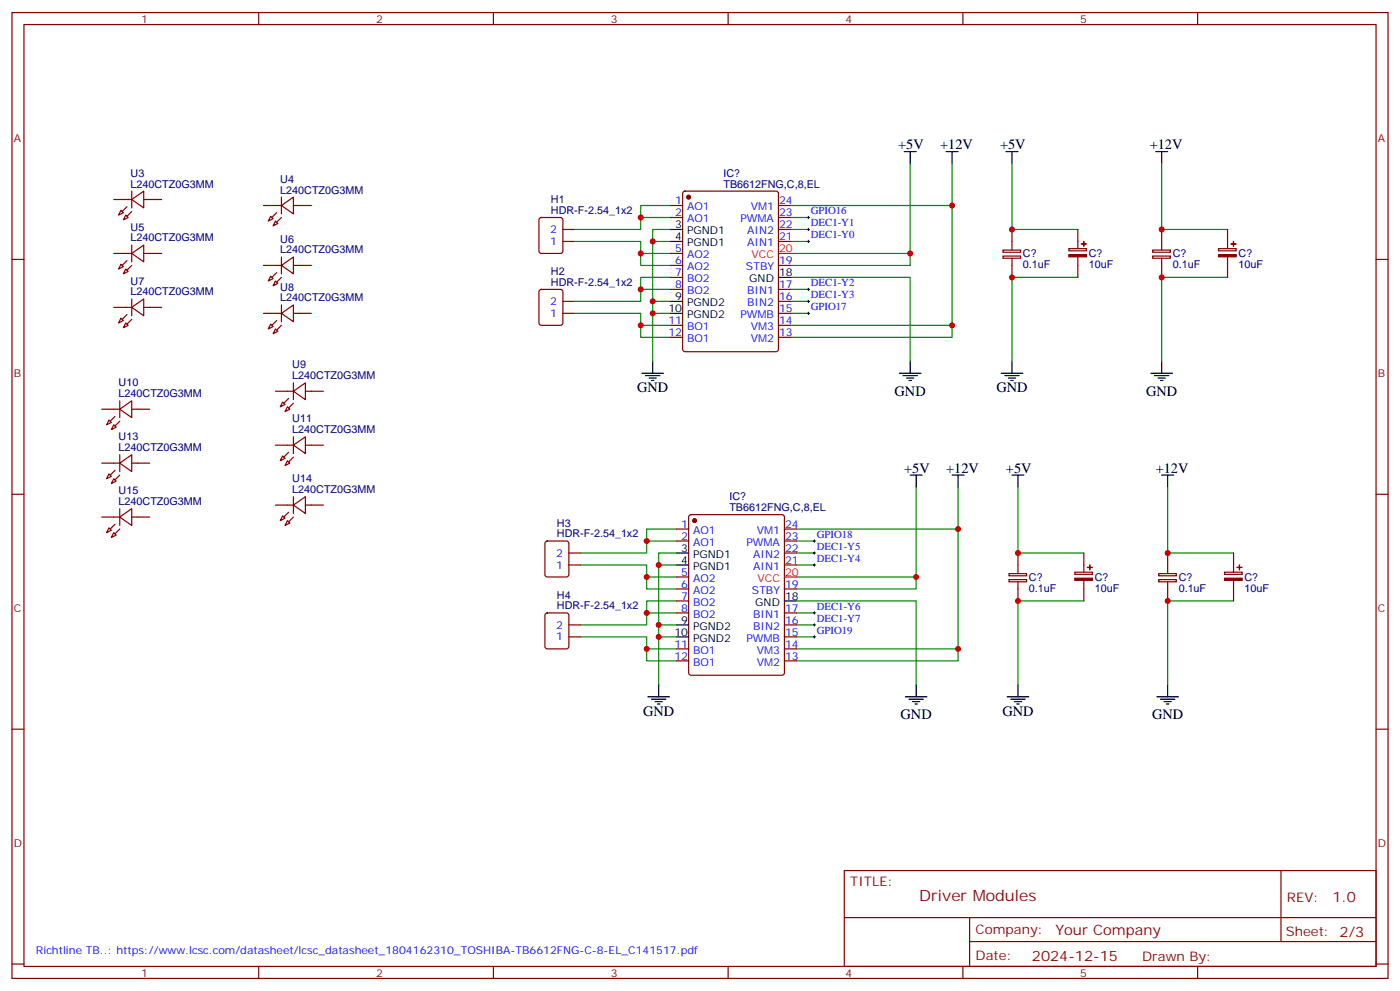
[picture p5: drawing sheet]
<svg xmlns="http://www.w3.org/2000/svg" width="412mm" height="292mm" viewBox="0 0 412 292" stroke-linecap="round" stroke-linejoin="round" font-family="sans-serif">
<g fill="none" stroke="#870000" stroke-width=".35">
<path d="M3.5 3.7h405.4v284.3h-405.4zM7.1 7.2h398.2v277.3h-398.2zM76.2 3.7v3.5M145.3 3.7v3.5M214.5 3.7v3.5M283.6 3.7v3.5M352.8 3.7v3.5M33.5 58.7h5.3M38.8 58.7l3.5-2.4v4.9zM38.8 56.3v4.9M42.3 58.7h5.3M82.9 58v5"/>
<path d="M201.3 56.5l.5-.2h26.8l.7 .4v46.1l-.5 .7h-27l-.7-.4v-46.1zM3.5 76.4h3.6M33.5 74.6h5.3M35.6 77.8l.7 .7-1.4 .7zM35.6 61.9l.7 .7-1.4 .7zM37 79.2l.7 .7-1.4 .7zM37 63.3l.7 .7-1.4 .7zM38.8 74.6l3.5-2.5v5zM38.8 72.1v5M42.3 74.6h5.3M77.6 78.1h5.3M77.6 60.5h5.3"/>
<path d="M79.7 63.7l.7 .7-1.4 .7zM81.1 65.1l.7 .7-1.4 .7zM82.9 78.1l3.5-2.4v4.9zM82.9 60.5l3.5-2.5v5zM82.9 75.7v4.9M86.4 78.1h5.3M86.4 60.5h5.3M159 64.2l.5-.2h5.6l.7 .5v9.4l-.5 .7h-5.8l-.7-.4-.1-9.5zM165.8 71.1h3.5M165.8 67.6h3.5M197.6 78.1h3.5M197.6 60.5h3.5"/>
<path d="M197.6 74.6h3.5M197.6 64h3.5M229.3 78.1h3.5M229.3 60.5h3.5M229.3 71.1h3.5M229.3 67.6h3.5M229.3 64h3.5M295.5 73.6h5.1v.7h-5.1zM295.5 75.4h5.1v.6h-5.1zM298.1 67.6v6M298.1 76v5.7M314.9 73.2h5.1v.6h-5.1z"/>
<path d="M317.5 67.6v5.6M317.5 75.7v6M339.5 73.6h5.2v.7h-5.2zM339.5 75.4h5.2v.6h-5.2zM342.2 67.6v6M342.2 76v5.7M359 73.2h5.1v.6h-5.1zM361.6 67.6v5.6M361.6 75.7v6M405.3 76.4h3.6M33.5 90.5h5.3M35.6 93.7l.7 .7-1.4 .7z"/>
<path d="M37 95.1l.7 .7-1.4 .7zM38.8 90.5l3.5-2.5v5zM38.8 88v5M42.3 90.5h5.3M77.6 92.3h5.3M79.7 95.4l.7 .7-1.4 .7zM79.7 81.3l.7 .7-1.4 .7zM81.1 96.8l.7 .7-1.4 .7zM81.1 82.7l.7 .7-1.4 .7zM82.9 92.3l3.5-2.5v4.9zM82.9 89.8v4.9M86.4 92.3h5.3"/>
<path d="M159 85.4l.5-.2h5.6l.7 .4v9.5l-.5 .6-5.8 .1-.7-.5-.1-9.4zM165.8 92.3h3.5M165.8 88.7h3.5M197.6 81.7h3.5M197.6 85.2h3.5M197.6 95.8h3.5M197.6 99.3h3.5M229.3 92.3h3.5M229.3 88.7h3.5M229.3 85.2h3.5M229.3 95.8h3.5M229.3 99.3h3.5"/>
<path d="M35.3 118v4.9M81.1 115.2h5.3M83.3 118.4l.7 .7-1.5 .7zM84.7 119.8l.7 .7-1.4 .7zM86.4 115.2l3.6-2.5v5zM86.4 112.7v5M90 115.2h5.2M30 136.3h5.3M30 120.5h5.3M32.1 139.5l.7 .7-1.4 .7zM32.1 123.6l.7 .8-1.4 .7zM33.5 125.1l.7 .7-1.4 .7z"/>
<path d="M35.3 136.3l3.5-2.4v4.9zM35.3 120.5l3.5-2.5v4.9zM35.3 133.9v4.9M38.8 136.3h5.3M38.8 120.5h5.3M81.1 131.1h5.3M83.3 134.2l.7 .7-1.5 .7zM84.7 135.6l.7 .7-1.4 .8zM86.4 131.1l3.6-2.5v4.9zM86.4 128.6v4.9M90 131.1h5.2M3.5 145.5h3.6"/>
<path d="M30 152.2h5.3M32.1 155.4l.7 .7-1.4 .7zM33.5 156.8l.7 .7-1.4 .7zM33.5 140.9l.7 .7-1.4 .7zM35.3 152.2l3.5-2.4v4.9zM35.3 149.8v4.9M38.8 152.2h5.3M81.1 148.7h5.3M83.3 151.9l.7 .7-1.5 .7zM84.7 153.3l.7 .7-1.4 .7zM86.4 148.7l3.6-2.5v5zM86.4 146.2v5"/>
<path d="M90 148.7h5.2M160.7 159.5l.5-.2h5.7l.6 .4 .1 9.5-.5 .6-5.9 .1-.6-.5-.1-9.4zM199.3 155.8h3.5M199.3 159.3h3.5M203.1 151.7l.5-.2h26.8l.6 .4 .1 46.2-.5 .6-27 .1-.7-.5-.1-46.1zM231.1 155.8h3.5M231.1 159.3h3.5M405.3 145.5h3.6M167.6 166.3h3.5M167.6 162.8h3.5M199.3 169.9h3.5M199.3 173.4h3.5"/>
<path d="M199.3 176.9h3.5M231.1 166.3h3.5M231.1 162.8h3.5M231.1 173.4h3.5M297.2 168.9h5.2v.6h-5.2zM297.2 170.6h5.2v.7h-5.2zM299.9 162.8v6M299.9 171.3v5.6M316.6 168.5h5.2v.6h-5.2zM319.3 162.8v5.7M319.3 170.9v6M341.3 168.9h5.2v.6h-5.2z"/>
<path d="M341.3 170.6h5.2v.7h-5.2zM344 162.8v6M344 171.3v5.6M360.7 168.5h5.2v.6h-5.2zM363.4 162.8v5.7M363.4 170.9v6M160.7 180.7l.5-.3h5.7l.6 .5 .1 9.4-.5 .7h-5.9l-.6-.4-.1-9.4zM167.6 187.5h3.5M167.6 184h3.5M199.3 180.4h3.5M199.3 191h3.5M199.3 194.6h3.5"/>
<path d="M231.1 187.5h3.5M231.1 184h3.5M231.1 180.4h3.5M231.1 191h3.5M231.1 194.6h3.5M3.5 214.7h3.6M405.3 214.7h3.6M248.7 256.3h156.6v28.2h-156.6zM377.3 256.3v20.9M248.7 270.1h156.5M285.6 277.2h119.6M285.6 270.1v14.2"/>
<path d="M3.5 283.8h3.6M76.2 284.5v3.5M145.3 284.5v3.5M214.5 284.5v3.5M283.6 284.5v3.5M352.8 284.5v3.5M405.3 283.8h3.6"/>
</g>
<g fill="#870000" stroke="#870000" stroke-width=".35">
<path d="M86.4 152.2l-1.4 1.4z"/>
<path d="M83.6 152.2l1.4-1.4z"/>
<path d="M86.4 134.6l-1.4 1.4z"/>
<path d="M85 133.2l-1.4 1.4z"/>
<path d="M86.4 118.7l-1.4 1.4z"/>
<path d="M85 117.3l-1.4 1.4z"/>
<path d="M33.9 157.2l1.4-1.4z"/>
<path d="M33.9 154.3l-1.4 1.5z"/>
<path d="M33.9 141.3l1.4-1.4z"/>
<path d="M33.9 138.5l-1.4 1.4z"/>
<path d="M33.9 125.4l1.4-1.4z"/>
<path d="M33.9 122.6l-1.4 1.4z"/>
<path d="M81.5 97.2l1.4-1.4z"/>
<path d="M81.5 94.4l-1.4 1.4z"/>
<path d="M82.9 81.7l-1.4 1.4z"/>
<path d="M80.1 81.7l1.4-1.4z"/>
<path d="M82.9 64l-1.4 1.4z"/>
<path d="M81.5 62.6l-1.4 1.4z"/>
<path d="M38.8 94l-1.4 1.4z"/>
<path d="M37.4 92.6l-1.4 1.4z"/>
<path d="M38.8 78.1l-1.4 1.5z"/>
<path d="M37.4 76.7l-1.4 1.4z"/>
<path d="M38.8 62.3l-1.4 1.4z"/>
<path d="M37.4 60.9l-1.4 1.4z"/>
<path d="M314.9 75h5.1v.6h-5.1z"/>
<path d="M318.6 71.8h1.4z"/>
<path d="M319.2 71.1l.1 1.4z"/>
<path d="M359 75h5.1v.6h-5.1z"/>
<path d="M362.7 71.8h1.4z"/>
<path d="M363.3 71.1l.1 1.4z"/>
<path d="M316.6 170.2h5.2v.7h-5.2z"/>
<path d="M320.3 167l1.4 .1z"/>
<path d="M321 166.3v1.4z"/>
<path d="M360.7 170.2h5.2v.7h-5.2z"/>
<path d="M364.4 167l1.4 .1z"/>
<path d="M365.1 166.3v1.4z"/>
<circle cx="202.8" cy="58" r=".53"/>
<circle cx="204.6" cy="153.3" r=".53"/>
</g>
<g fill="none" stroke="#008700" stroke-width=".35">
<path d="M268.1 48.2v26.4h-35.3M280.5 48.2v12.3h-47.7M298.1 48.2v19.4h19.4M342.2 48.2v19.4h19.4M169.3 71.1h19.4v7h8.9M188.7 64h8.9M188.7 74.6h8.9M192.3 71.1h5.3M197.6 67.6h-5.3v38.8M197.6 60.5h-8.9v7.1h-19.4M232.8 64h5.3M232.8 67.6h5.3"/>
<path d="M232.8 71.1h5.3M268.1 74.6v3.5h-35.3M280.5 60.5v35.3h-47.7M169.3 92.3h19.4v7h8.9M188.7 85.2h8.9M188.7 95.8h8.9M192.3 88.7h5.3M192.3 92.3h5.3M197.6 81.7h-8.9v7h-19.4M232.8 81.7h35.3v24.7M232.8 85.2h5.3M232.8 88.7h5.3"/>
<path d="M232.8 92.3h5.3M280.5 95.8v3.5h-47.7M317.5 81.7h-19.4v24.7M361.6 81.7h-19.4v24.7M190.5 159.3h8.8M199.3 155.8h-8.8v7h-19.4M234.6 159.3h5.3M269.9 143.4v26.5h-35.3M282.2 155.8v35.2h-47.6M282.2 143.4v12.4h-47.6M299.9 143.4v19.4h19.4M344 143.4v19.4h19.4"/>
<path d="M171.1 166.3h19.4v7.1h8.8M190.5 169.9h8.8M194 166.3h5.3M199.3 176.9h-8.8v7.1h-19.4M199.3 162.8h-5.3v38.8M234.6 176.9h35.3v24.7M234.6 166.3h5.3M234.6 162.8h5.3M269.9 169.9v3.5h-35.3M319.3 176.9h-19.4v24.7M363.4 176.9h-19.4v24.7M171.1 187.5h19.4v7.1h8.8"/>
<path d="M190.5 191h8.8M190.5 180.4h8.8M194 187.5h5.3M194 184h5.3M234.6 180.4h5.3M234.6 187.5h5.3M234.6 184h5.3M282.2 191v3.6h-47.6"/>
</g>
<g fill="none" stroke="#000" stroke-width=".35">
<path d="M266.3 44.6h3.6M268.1 44.6v3.6M278.7 44.6h3.5M280.5 44.6v3.6M296.3 44.6h3.6M298.1 44.6v3.6M340.4 44.6h3.6M342.2 44.6v3.6M197.6 67.6h3.5M197.6 71.1h3.5M197.6 88.7h3.5M197.6 92.3h3.5"/>
<path d="M229.3 81.7h3.5M189.1 109.9h6.3M190.1 110.6h4.3M191.2 111.3h2.1M191.9 112h.7M192.3 106.4v3.5M264.9 109.9h6.4M266 110.6h4.2M267.1 111.3h2.1M267.8 112h.7M268.1 106.4v3.5M294.9 109.9h6.4"/>
<path d="M296 110.6h4.2M297 111.3h2.2M297.7 112h.7M298.1 106.4v3.5M339 109.9h6.4M340.1 110.6h4.2M341.1 111.3h2.2M341.8 112h.7M342.2 106.4v3.5M268.1 139.9h3.5M269.9 139.9v3.5M280.5 139.9h3.5"/>
<path d="M282.2 139.9v3.5M298.1 139.9h3.5M299.9 139.9v3.5M342.2 139.9h3.5M344 139.9v3.5M199.3 162.8h3.5M199.3 166.3h3.5M231.1 176.9h3.5M199.3 184h3.5M199.3 187.5h3.5M190.9 205.1h6.3M191.9 205.8h4.2"/>
<path d="M193 206.6h2.1M193.7 207.3h.7M194 201.6v3.5M266.7 205.1h6.3M267.8 205.8h4.2M268.8 206.6h2.1M269.5 207.3h.7M269.9 201.6v3.5M296.7 205.1h6.3M297.7 205.8h4.3M298.8 206.6h2.1M299.5 207.3h.7"/>
<path d="M299.9 201.6v3.5M340.8 205.1h6.3M341.8 205.8h4.3M342.9 206.6h2.1M343.6 207.3h.7M344 201.6v3.5"/>
</g>
<g fill="none" stroke="#000" stroke-width=".29">
<path d="M237.8 64h.7M237.8 67.6h.7M237.8 71.1h.7M238.1 63.7v.7M238.1 67.2v.7M238.1 70.7v.7M237.8 92.3h.7M237.8 85.2h.7M237.8 88.7h.7M238.1 84.8v.7M238.1 88.4v.7M238.1 91.9v.7"/>
<path d="M239.5 159.3h.7M239.9 158.9v.7M239.5 166.3h.7M239.5 162.8h.7M239.9 162.5v.7M239.9 166v.7M239.5 187.5h.7M239.5 180.4h.7M239.5 184h.7M239.9 180.1v.7M239.9 183.6v.7M239.9 187.1v.8"/>
</g>
<path d="M229.3 74.6h3.5M231.1 169.9h3.5" fill="none" stroke="#f00" stroke-width=".35"/>
<g fill="#c00">
<circle cx="192.3" cy="71.1" r=".88"/>
<circle cx="192.3" cy="88.7" r=".88"/>
<circle cx="192.3" cy="92.3" r=".88"/>
<circle cx="188.7" cy="64" r=".88"/>
<circle cx="188.7" cy="74.6" r=".88"/>
<circle cx="188.7" cy="85.2" r=".88"/>
<circle cx="188.7" cy="95.8" r=".88"/>
<circle cx="268.1" cy="74.6" r=".88"/>
<circle cx="280.5" cy="95.8" r=".88"/>
<circle cx="280.5" cy="60.5" r=".88"/>
<circle cx="298.1" cy="67.6" r=".88"/>
<circle cx="298.1" cy="81.7" r=".88"/>
<circle cx="342.2" cy="67.6" r=".88"/>
<circle cx="342.2" cy="81.7" r=".88"/>
<circle cx="344" cy="176.9" r=".88"/>
<circle cx="344" cy="162.8" r=".88"/>
<circle cx="299.9" cy="176.9" r=".88"/>
<circle cx="299.9" cy="162.8" r=".88"/>
<circle cx="282.2" cy="155.8" r=".88"/>
<circle cx="282.2" cy="191" r=".88"/>
<circle cx="269.9" cy="169.9" r=".88"/>
<circle cx="190.5" cy="191" r=".88"/>
<circle cx="190.5" cy="180.4" r=".88"/>
<circle cx="190.5" cy="169.9" r=".88"/>
<circle cx="190.5" cy="159.3" r=".88"/>
<circle cx="194" cy="187.5" r=".88"/>
<circle cx="194" cy="184" r=".88"/>
<circle cx="194" cy="166.3" r=".88"/>
</g>
<text font-size="4.6" fill="#800" x="270.8" y="265.3">Driver Modules</text>
<g font-size="4.2">
<text x="264.6" y="43.9">+5V</text>
<text x="276.9" y="43.9">+12V</text>
<text x="294.6" y="43.9">+5V</text>
<text x="338.7" y="43.9">+12V</text>
<text x="187.7" y="115.5">GND</text>
<text x="263.5" y="116.6">GND</text>
<text x="293.5" y="115.5">GND</text>
<text x="337.6" y="116.6">GND</text>
<text x="266.3" y="139.2">+5V</text>
<text x="278.7" y="139.2">+12V</text>
<text x="296.3" y="139.2">+5V</text>
<text x="340.4" y="139.2">+12V</text>
<text x="189.4" y="210.8">GND</text>
<text x="265.3" y="211.8">GND</text>
<text x="295.3" y="210.8">GND</text>
<text x="339.4" y="211.8">GND</text>
</g>
<g font-size="4.2" fill="#800">
<text x="392.5" y="265.6">1.0</text>
<text x="310.9" y="275.1">Your Company</text>
<text x="304" y="282.9">2024-12-15</text>
</g>
<g font-size="3.9" fill="#800">
<text x="250.5" y="260.9">TITLE:</text>
<text x="379.1" y="265.6">REV:</text>
<text x="287.4" y="275.1">Company:</text>
<text x="378.7" y="275.7">Sheet: 2/3</text>
<text x="287.4" y="282.8">Date:</text>
<text x="336.4" y="282.8">Drawn By:</text>
</g>
<g font-size="3.2" fill="#800">
<text x="41.6" y="6.7">1</text>
<text x="110.8" y="6.7">2</text>
<text x="179.9" y="6.7">3</text>
<text x="249.1" y="6.7">4</text>
<text x="318.2" y="6.7">5</text>
<text x="4.1" y="41.8">A</text>
<text x="405.9" y="41.8">A</text>
<text x="4.1" y="110.9">B</text>
<text x="405.9" y="110.9">B</text>
<text x="4.1" y="180.1">C</text>
<text x="405.9" y="180.1">C</text>
<text x="4.1" y="249.2">D</text>
<text x="405.9" y="249.2">D</text>
<text x="41.6" y="287.5">1</text>
<text x="110.8" y="287.5">2</text>
<text x="179.9" y="287.5">3</text>
<text x="249.1" y="287.5">4</text>
<text x="318.2" y="287.5">5</text>
</g>
<g font-size="3.2" fill="#000080">
<text x="38.5" y="52">U3</text>
<text x="82.6" y="53.8">U4</text>
<text x="213.1" y="52">IC?</text>
<text x="38.5" y="55.2">L240CTZ0G3MM</text>
<text x="82.6" y="57">L240CTZ0G3MM</text>
<text x="162.3" y="59.8">H1</text>
<text x="213.1" y="55.2">TB6612FNG,C,8,EL</text>
<text x="162.3" y="63">HDR-F-2.54_1x2</text>
<text x="38.5" y="71.1">L240CTZ0G3MM</text>
<text x="38.5" y="67.9">U5</text>
<text x="82.6" y="71.4">U6</text>
<text x="82.6" y="74.6">L240CTZ0G3MM</text>
<text x="301.3" y="75.8">C?</text>
<text x="320.7" y="75.7">C?</text>
<text x="345.4" y="75.8">C?</text>
<text x="364.8" y="75.7">C?</text>
<text x="38.5" y="83.8">U7</text>
<text x="162.3" y="81">H2</text>
<text x="301.3" y="78.9">0.1uF</text>
<text x="320.7" y="78.9">10uF</text>
<text x="345.4" y="78.9">0.1uF</text>
<text x="364.8" y="78.9">10uF</text>
<text x="38.5" y="87">L240CTZ0G3MM</text>
<text x="82.6" y="88.7">L240CTZ0G3MM</text>
<text x="82.6" y="85.5">U8</text>
<text x="162.3" y="84.1">HDR-F-2.54_1x2</text>
<text x="34.9" y="113.8">U10</text>
<text x="86.1" y="111.7">L240CTZ0G3MM</text>
<text x="86.1" y="108.5">U9</text>
<text x="34.9" y="116.9">L240CTZ0G3MM</text>
<text x="86.1" y="124.4">U11</text>
<text x="34.9" y="129.6">U13</text>
<text x="86.1" y="127.5">L240CTZ0G3MM</text>
<text x="34.9" y="132.8">L240CTZ0G3MM</text>
<text x="86.1" y="142">U14</text>
<text x="34.9" y="148.7">L240CTZ0G3MM</text>
<text x="34.9" y="145.5">U15</text>
<text x="86.1" y="145.2">L240CTZ0G3MM</text>
<text x="214.9" y="147.3">IC?</text>
<text x="164.1" y="155.1">H3</text>
<text x="214.9" y="150.5">TB6612FNG,C,8,EL</text>
<text x="164.1" y="158.2">HDR-F-2.54_1x2</text>
<text x="303.1" y="171">C?</text>
<text x="322.5" y="171">C?</text>
<text x="347.2" y="171">C?</text>
<text x="366.6" y="171">C?</text>
<text x="164.1" y="179.4">HDR-F-2.54_1x2</text>
<text x="164.1" y="176.3">H4</text>
<text x="303.1" y="174.2">0.1uF</text>
<text x="322.5" y="174.2">10uF</text>
<text x="347.2" y="174.2">0.1uF</text>
<text x="366.6" y="174.2">10uF</text>
</g>
<g font-size="3.2" fill="#00f">
<text x="198.9" y="60.1">1</text>
<text x="198.9" y="63.7">2</text>
<text x="202.4" y="61.9">AO1</text>
<text x="202.4" y="65.4">AO1</text>
<text x="218.1" y="65.4">PWMA</text>
<text x="221.1" y="61.9">VM1</text>
<text x="229.5" y="63.7">23</text>
<text x="229.5" y="60.1">24</text>
<text x="238.8" y="63.1">GPIO16</text>
<text x="162" y="68.6">2</text>
<text x="220.1" y="69">AIN2</text>
<text x="229.5" y="70.7">21</text>
<text x="229.5" y="67.2">22</text>
<text x="238.8" y="66.7">DEC1-Y1</text>
<text x="238.8" y="70.2">DEC1-Y0</text>
<text x="162" y="72.1">1</text>
<text x="198.9" y="74.3">5</text>
<text x="198.9" y="77.8">6</text>
<text x="202.4" y="76">AO2</text>
<text x="220.1" y="72.5">AIN1</text>
<text x="229.5" y="77.8">19</text>
<text x="198.9" y="81.3">7</text>
<text x="202.4" y="79.6">AO2</text>
<text x="202.4" y="83.1">BO2</text>
<text x="219.7" y="79.6">STBY</text>
<text x="162" y="89.8">2</text>
<text x="198.9" y="84.8">8</text>
<text x="202.4" y="86.6">BO2</text>
<text x="220.1" y="86.6">BIN1</text>
<text x="229.5" y="88.4">16</text>
<text x="229.5" y="84.8">17</text>
<text x="238.8" y="84.3">DEC1-Y2</text>
<text x="238.8" y="87.8">DEC1-Y3</text>
<text x="162" y="93.3">1</text>
<text x="196.9" y="95.4">11</text>
<text x="218.1" y="93.7">PWMB</text>
<text x="220.1" y="90.1">BIN2</text>
<text x="229.5" y="95.4">14</text>
<text x="229.5" y="91.9">15</text>
<text x="238.8" y="91.4">GPIO17</text>
<text x="196.9" y="99">12</text>
<text x="202.4" y="97.2">BO1</text>
<text x="202.4" y="100.7">BO1</text>
<text x="221.1" y="100.7">VM2</text>
<text x="221.1" y="97.2">VM3</text>
<text x="229.5" y="99">13</text>
<text x="200.7" y="155.4">1</text>
<text x="231.2" y="155.4">24</text>
<text x="200.7" y="158.9">2</text>
<text x="204.2" y="157.2">AO1</text>
<text x="204.2" y="160.7">AO1</text>
<text x="219.9" y="160.7">PWMA</text>
<text x="222.9" y="157.2">VM1</text>
<text x="231.2" y="158.9">23</text>
<text x="240.6" y="158.4">GPIO18</text>
<text x="240.6" y="161.9">DEC1-Y5</text>
<text x="163.8" y="167.4">1</text>
<text x="163.8" y="163.9">2</text>
<text x="221.9" y="167.7">AIN1</text>
<text x="221.9" y="164.2">AIN2</text>
<text x="231.2" y="166">21</text>
<text x="231.2" y="162.5">22</text>
<text x="240.6" y="165.5">DEC1-Y4</text>
<text x="200.7" y="169.5">5</text>
<text x="200.7" y="173">6</text>
<text x="204.2" y="171.3">AO2</text>
<text x="231.2" y="173">19</text>
<text x="200.7" y="176.6">7</text>
<text x="204.2" y="174.8">AO2</text>
<text x="204.2" y="178.3">BO2</text>
<text x="221.5" y="174.8">STBY</text>
<text x="240.6" y="179.6">DEC1-Y6</text>
<text x="163.8" y="185">2</text>
<text x="200.7" y="180.1">8</text>
<text x="204.2" y="181.9">BO2</text>
<text x="221.9" y="185.4">BIN2</text>
<text x="221.9" y="181.9">BIN1</text>
<text x="231.2" y="183.6">16</text>
<text x="231.2" y="180.1">17</text>
<text x="240.6" y="183.1">DEC1-Y7</text>
<text x="163.8" y="188.6">1</text>
<text x="198.6" y="190.7">11</text>
<text x="219.9" y="188.9">PWMB</text>
<text x="231.2" y="190.7">14</text>
<text x="231.2" y="187.1">15</text>
<text x="240.6" y="186.6">GPIO19</text>
<text x="198.6" y="194.2">12</text>
<text x="204.2" y="192.4">BO1</text>
<text x="204.2" y="196">BO1</text>
<text x="222.9" y="196">VM2</text>
<text x="222.9" y="192.4">VM3</text>
<text x="231.2" y="194.2">13</text>
<text x="10.6" y="281">Richtline TB..: https://www.lcsc.com/datasheet/lcsc_datasheet_1804162310_TOSHIBA-TB6612FNG-C-8-EL_C141517.pdf</text>
</g>
<g font-size="3.2">
<text x="198.9" y="67.2">3</text>
<text x="198.9" y="70.7">4</text>
<text x="202.4" y="69">PGND1</text>
<text x="202.4" y="72.5">PGND1</text>
<text x="220.7" y="83.1">GND</text>
<text x="229.5" y="81.3">18</text>
<text x="198.9" y="88.4">9</text>
<text x="196.9" y="91.9">10</text>
<text x="202.4" y="90.1">PGND2</text>
<text x="202.4" y="93.7">PGND2</text>
<text x="200.7" y="162.5">3</text>
<text x="200.7" y="166">4</text>
<text x="204.2" y="164.2">PGND1</text>
<text x="204.2" y="167.7">PGND1</text>
<text x="222.5" y="178.3">GND</text>
<text x="231.2" y="176.6">18</text>
<text x="200.7" y="183.6">9</text>
<text x="204.2" y="185.4">PGND2</text>
<text x="198.6" y="187.1">10</text>
<text x="204.2" y="188.9">PGND2</text>
</g>
<g font-size="3.2" fill="#f00">
<text x="221.4" y="76">VCC</text>
<text x="229.5" y="74.3">20</text>
<text x="223.2" y="171.3">VCC</text>
<text x="231.2" y="169.5">20</text>
</g>
</svg>
